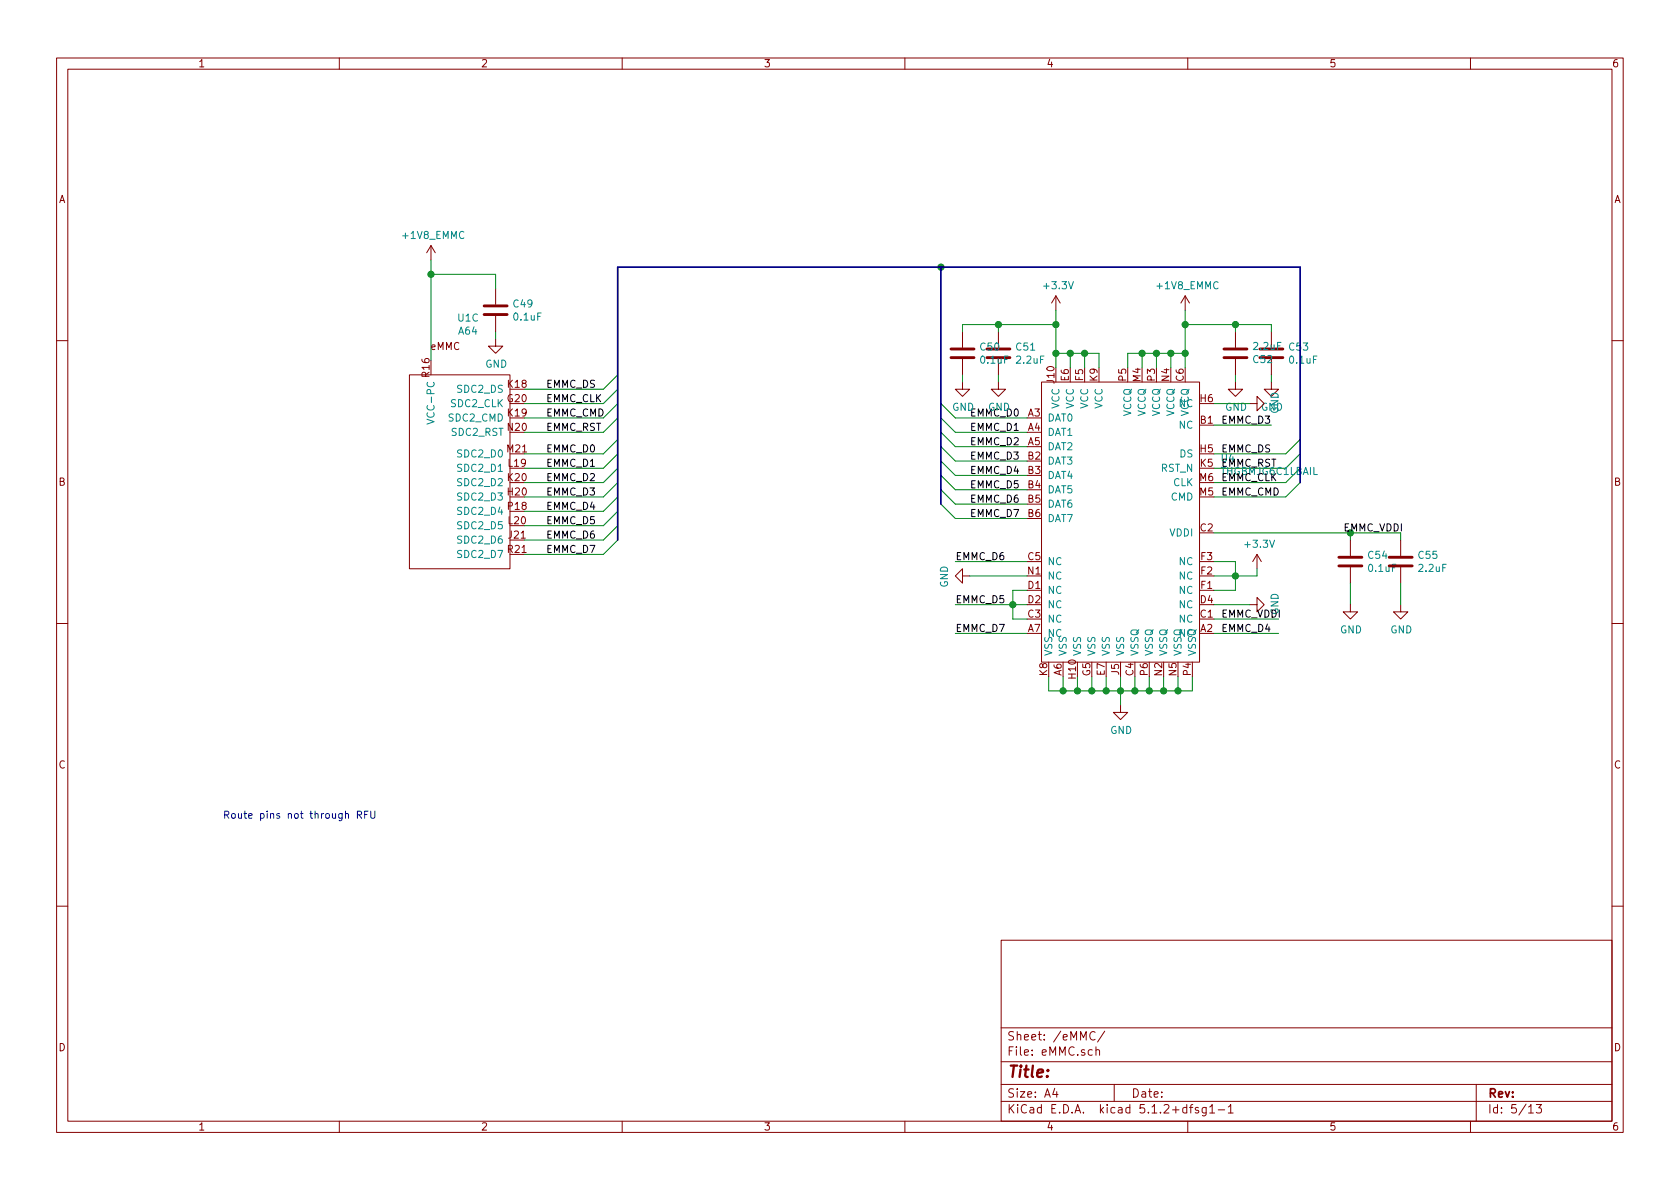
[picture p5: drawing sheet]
<svg xmlns="http://www.w3.org/2000/svg" width="297mm" height="210mm" viewBox="0 0 297 210" stroke-linecap="round" stroke-linejoin="round" font-family="sans-serif">
<g fill="none" stroke="#840000" stroke-width=".18">
<path d="M10 10.3h277v189.9h-277zM12 12.2h273v186.1h-273zM60 10.3v1.9M110 10.3v1.9M160 10.3v1.9M210 10.3v1.9M260 10.3v1.9M76.2 43.4l-.8 1.3M76.2 43.4v2.6M76.2 43.4l.8 1.3M87.6 59.9v1.3h1.3l-1.3 1.3-1.2-1.3h1.2M87.6 51v2.8"/>
<path d="M87.6 55.9v2.8M170.2 58.7v2.8M176.5 58.7v2.8M186.7 52.3l-.8 1.3M186.7 52.3v2.6M186.7 52.3l.8 1.3M209.5 52.3l-.7 1.3M209.5 52.3v2.6M209.5 52.3l.8 1.3M218.4 58.7v2.8M224.8 58.7v2.8M10 60.2h2"/>
<path d="M72.4 66.3h17.8v34.3h-17.8zM170.2 67.6v1.2h1.2l-1.2 1.3-1.3-1.3h1.3M170.2 63.5v2.8M176.5 67.6v1.2h1.3l-1.3 1.3-1.2-1.3h1.2M176.5 63.5v2.8M184.1 67.6h28v49.5h-28zM218.4 67.6v1.2h1.3l-1.3 1.3-1.2-1.3h1.2M218.4 63.5v2.8M221 71.4h1.2v-1.3l1.3 1.3-1.3 1.2v-1.2M224.8 67.6v1.2h1.3l-1.3 1.3-1.3-1.3h1.3M224.8 63.5v2.8M285 60.2h2"/>
<path d="M222.2 98l-.7 1.3M222.2 98v2.6M222.2 98l.8 1.3M238.8 95.5v2.8M247.6 95.5v2.8M10 110.3h2M170.2 101.8v-1.2l-1.3 1.2 1.3 1.3v-1.3h1.2M221 106.9h1.2v-1.2l1.3 1.2-1.3 1.3v-1.3M238.8 106.9v1.3h1.2l-1.2 1.3-1.3-1.3h1.3M238.8 100.3v2.8M247.6 106.9v1.3h1.3l-1.3 1.3-1.2-1.3h1.2M247.6 100.3v2.8"/>
<path d="M285 110.3h2M198.1 124.7v1.3h1.3l-1.3 1.2-1.3-1.2h1.3M10 160.2h2M177 166.3h108v32h-108zM285 160.2h2M60 198.3v1.9M110 198.3v1.9M160 198.3v1.9M177 194.8h108M177 191.8h108M177 187.8h108M177 181.8h108"/>
<path d="M186.5 192.5l-.4 1h1M186.8 193v1M193.1 185.7l-.4-.1-.3 .3 .1 .6 .2 .1 .4-.1M193.6 182.6a.7 .7 0 0 0-.9 .2 .7 .7 0 0 0 .1 .9 .55 .55 0 0 0 .8 .1M193.8 185.7a.37 .37 0 0 1 .6 .1v.8M193.8 185.1v1.5M195.3 182.3l-1.2 2M197 191.8v3M210 198.3v1.9M210.3 195.8h.6M210.9 195.3l-.4 .2v1.3M211.9 195.9l-.4-.1-.2 .2 .1 .3 .5 .1v.3h-.6"/>
<path d="M213.3 195.8v1.2l-.3 .3h-.4M213.3 195.9l-.5-.1-.3 .3 .1 .6 .2 .1 .5-.1M213.9 195.8l.4-.5v1.5M213.9 196.8h.9M215.4 196.3h1.1M217.2 195.8l.4-.5v1.5M217.2 196.8h.8M260 198.3v1.9M261 191.8v6.5M270.3 195.8l.4-.5v1.5M270.3 196.8h.8M271.6 195.3h.9l-.4 .6 .4 .1v.7l-.2 .1-.7-.1"/>
</g>
<path d="M75.5 74.1l1.3 .5-1.3 .4M224.8 69.8a.68 .68 0 0 1 .8-.2 .68 .68 0 0 1 .4 .7h-1.3z" fill="none" stroke="#008484" stroke-width=".18"/>
<g fill="none" stroke="#008400" stroke-width=".18">
<path d="M76.2 46v17.7M76.2 48.5h11.4v2.5M87.6 58.7v1.2M176.5 57.4v1.3M186.7 54.9v10.1M186.7 57.4h-16.5v1.3M209.5 54.9v10.1M209.5 57.4h15.3v1.3M218.4 57.4v1.3M109.2 77.7l-2.5 2.6h-14M109.2 66.3l-2.5 2.5h-14M109.2 68.8l-2.5 2.6h-14"/>
<path d="M109.2 71.4l-2.5 2.5h-14M109.2 73.9l-2.5 2.5h-14M166.4 71.4l2.5 2.5h12.7M166.4 73.9l2.5 2.5h12.7M166.4 76.4l2.5 2.6h12.7M166.4 79l2.5 2.5h12.7M170.2 66.3v1.3M176.5 66.3v1.3M186.7 62.5h7.6v2.5M189.2 62.5v2.5M191.8 62.5v2.5M201.9 62.5v2.5"/>
<path d="M204.5 62.5v2.5M207 62.5v2.5M209.5 62.5h-10.1v2.5M214.6 71.4h6.4M214.6 75.2h10.2M218.4 66.3v1.3M224.8 66.3v1.3M229.9 77.7l-2.6 2.6h-12.7M109.2 80.3l-2.5 2.5h-14M109.2 82.8l-2.5 2.5h-14M109.2 85.3l-2.5 2.6h-14M109.2 87.9l-2.5 2.5h-14"/>
<path d="M109.2 90.4l-2.5 2.6h-14M109.2 93l-2.5 2.5h-14M109.2 95.5l-2.5 2.5h-14M166.4 81.5l2.5 2.6h12.7M166.4 84.1l2.5 2.5h12.7M166.4 86.6l2.5 2.5h12.7M166.4 89.1l2.5 2.6h12.7M168.9 99.3h12.7M214.6 94.2h33v1.3M214.6 99.3h3.8v5.1h-3.8M229.9 80.3l-2.6 2.5h-12.7M229.9 82.8l-2.6 2.5h-12.7"/>
<path d="M229.9 85.3l-2.6 2.6h-12.7M238.8 94.2v1.3M168.9 106.9h12.7M168.9 112h12.7M171.4 101.8h10.2M181.6 104.4h-2.5v5.1h2.5M185.4 119.6v2.6h25.4v-2.6M188 119.6v2.6M190.5 119.6v2.6M193 119.6v2.6M195.6 119.6v2.6M198.1 119.6v5.1"/>
<path d="M200.7 119.6v2.6M203.2 119.6v2.6M205.7 119.6v2.6M208.3 119.6v2.6M214.6 106.9h6.4M214.6 109.5h11.5M214.6 112h11.5M222.2 100.6v1.2h-7.6M238.8 103.1v3.8M247.6 103.1v3.8"/>
</g>
<g fill="#008400" stroke="#008400" stroke-width=".25">
<circle cx="188" cy="122.2" r=".51"/>
<circle cx="190.5" cy="122.2" r=".51"/>
<circle cx="193" cy="122.2" r=".51"/>
<circle cx="195.6" cy="122.2" r=".51"/>
<circle cx="198.1" cy="122.2" r=".51"/>
<circle cx="200.7" cy="122.2" r=".51"/>
<circle cx="203.2" cy="122.2" r=".51"/>
<circle cx="205.7" cy="122.2" r=".51"/>
<circle cx="208.3" cy="122.2" r=".51"/>
<circle cx="166.4" cy="47.2" r=".51"/>
<circle cx="189.2" cy="62.5" r=".51"/>
<circle cx="191.8" cy="62.5" r=".51"/>
<circle cx="201.9" cy="62.5" r=".51"/>
<circle cx="204.5" cy="62.5" r=".51"/>
<circle cx="207" cy="62.5" r=".51"/>
<circle cx="186.7" cy="62.5" r=".51"/>
<circle cx="209.6" cy="62.5" r=".51"/>
<circle cx="186.7" cy="57.4" r=".51"/>
<circle cx="176.5" cy="57.4" r=".51"/>
<circle cx="209.6" cy="57.4" r=".51"/>
<circle cx="218.4" cy="57.4" r=".51"/>
<circle cx="76.2" cy="48.5" r=".51"/>
<circle cx="218.4" cy="101.8" r=".51"/>
<circle cx="179.1" cy="106.9" r=".51"/>
</g>
<g fill="none" stroke="#840000" stroke-width=".51">
<path d="M85.6 55.6h4.1M85.6 54.1h4.1M168.1 63.2h4.1M168.1 61.7h4.1M174.5 63.2h4.1M174.5 61.7h4.1M216.4 63.2h4.1M216.4 61.7h4.1M222.8 63.2h4M222.8 61.7h4M236.7 98.5h4.1M245.6 98.5h4.1"/>
<path d="M236.7 100.1h4.1M245.6 100.1h4.1"/>
</g>
<path d="M166.4 47.2v41.9M229.9 85.3v-38.1h-120.7v48.3" fill="none" stroke="#000084" stroke-width=".3"/>
<path d="M63.2 144.1l.6-.1 .1-.1v-.3l-.2-.2h-.5v1.3M63.5 144.1l.4 .6M64.5 144h.4M65.1 143.4h-.6v1.3M65.6 143.4v1.1l.2 .2 .4-.1 .1-.1v-1.1" fill="none" stroke="#0000c2" stroke-width=".18"/>
<text font-size="2.8" fill="#840000" x="178" y="190.5">Title:</text>
<g font-size="2.1" fill="#840000">
<text x="178" y="184">Sheet: /eMMC/</text>
<text x="178" y="186.7">File: eMMC.sch</text>
<text x="178" y="196.9">KiCad E.D.A. kicad 5.1.2+dfsg1-1</text>
<text x="178" y="194.1">Size: A4</text>
<text x="200" y="194.1">Date:</text>
<text x="263" y="194.1">Rev:</text>
<text x="263" y="196.9">Id: 5/13</text>
</g>
<g font-size="1.8" fill="#840000">
<text x="35" y="11.9">1</text>
<text x="85" y="11.9">2</text>
<text x="135" y="11.9">3</text>
<text x="185" y="11.9">4</text>
<text x="235" y="11.9">5</text>
<text x="285" y="11.9">6</text>
<text x="10.4" y="35.9">A</text>
<text x="285.4" y="35.9">A</text>
<text x="76.1" y="61.9">eMMC</text>
<text x="75.9" y="66.6" transform="rotate(-90 75.9 66.6)">R16</text>
<text x="89.8" y="71.1">G20</text>
<text x="89.8" y="68.6">K18</text>
<text x="186.4" y="67.8" transform="rotate(-90 186.4 67.8)">J10</text>
<text x="189" y="67.4" transform="rotate(-90 189 67.4)">E6</text>
<text x="191.5" y="67.3" transform="rotate(-90 191.5 67.3)">F5</text>
<text x="194.1" y="67.4" transform="rotate(-90 194.1 67.4)">K9</text>
<text x="199.1" y="67.4" transform="rotate(-90 199.1 67.4)">P5</text>
<text x="201.7" y="67.5" transform="rotate(-90 201.7 67.5)">M4</text>
<text x="204.2" y="67.4" transform="rotate(-90 204.2 67.4)">P3</text>
<text x="206.8" y="67.4" transform="rotate(-90 206.8 67.4)">N4</text>
<text x="209.3" y="67.4" transform="rotate(-90 209.3 67.4)">C6</text>
<text x="212.2" y="71.1">H6</text>
<text x="89.8" y="73.7">K19</text>
<text x="89.8" y="76.2">N20</text>
<text x="181.8" y="73.7">A3</text>
<text x="181.8" y="76.2">A4</text>
<text x="212.2" y="74.9">B1</text>
<text x="89.7" y="80">M21</text>
<text x="89.9" y="82.5">L19</text>
<text x="181.8" y="78.7">A5</text>
<text x="181.8" y="81.3">B2</text>
<text x="181.8" y="83.8">B3</text>
<text x="212.2" y="80">H5</text>
<text x="212.2" y="82.5">K5</text>
<text x="10.4" y="85.9">B</text>
<text x="89.8" y="87.6">H20</text>
<text x="89.8" y="85.1">K20</text>
<text x="181.8" y="86.4">B4</text>
<text x="181.8" y="88.9">B5</text>
<text x="212.1" y="87.6">M5</text>
<text x="212.1" y="85.1">M6</text>
<text x="285.4" y="85.9">B</text>
<text x="89.9" y="90.2">P18</text>
<text x="89.9" y="92.7">L20</text>
<text x="90" y="95.2">J21</text>
<text x="181.8" y="91.4">B6</text>
<text x="212.2" y="94">C2</text>
<text x="89.8" y="97.8">R21</text>
<text x="181.8" y="99.1">C5</text>
<text x="181.8" y="101.6">N1</text>
<text x="212.3" y="101.6">F2</text>
<text x="212.3" y="99.1">F3</text>
<text x="181.8" y="104.1">D1</text>
<text x="181.8" y="106.7">D2</text>
<text x="212.2" y="106.7">D4</text>
<text x="212.3" y="104.1">F1</text>
<text x="181.8" y="111.8">A7</text>
<text x="181.8" y="109.2">C3</text>
<text x="212.2" y="111.8">A2</text>
<text x="212.2" y="109.2">C1</text>
<text x="185.2" y="119.5" transform="rotate(-90 185.2 119.5)">K8</text>
<text x="187.7" y="119.5" transform="rotate(-90 187.7 119.5)">A6</text>
<text x="190.2" y="120" transform="rotate(-90 190.2 120)">H10</text>
<text x="192.8" y="119.5" transform="rotate(-90 192.8 119.5)">G5</text>
<text x="195.3" y="119.4" transform="rotate(-90 195.3 119.4)">E7</text>
<text x="197.9" y="119.3" transform="rotate(-90 197.9 119.3)">J5</text>
<text x="200.4" y="119.5" transform="rotate(-90 200.4 119.5)">C4</text>
<text x="202.9" y="119.4" transform="rotate(-90 202.9 119.4)">P6</text>
<text x="205.5" y="119.5" transform="rotate(-90 205.5 119.5)">N2</text>
<text x="208" y="119.5" transform="rotate(-90 208 119.5)">N5</text>
<text x="210.6" y="119.4" transform="rotate(-90 210.6 119.4)">P4</text>
<text x="10.4" y="135.9">C</text>
<text x="285.4" y="135.9">C</text>
<text x="10.4" y="185.9">D</text>
<text x="285.4" y="185.9">D</text>
<text x="35" y="199.9">1</text>
<text x="85" y="199.9">2</text>
<text x="135" y="199.9">3</text>
<text x="185" y="199.9">4</text>
<text x="235" y="199.9">5</text>
<text x="285" y="199.9">6</text>
</g>
<g font-size="1.8" fill="#008484">
<text x="71.3" y="42.3">+1V8_EMMC</text>
<text x="184.7" y="51.1">+3.3V</text>
<text x="204.6" y="51.1">+1V8_EMMC</text>
<text x="81" y="56.9">U1C</text>
<text x="81.1" y="59.2">A64</text>
<text x="90.8" y="54.4">C49</text>
<text x="90.9" y="56.7">0.1uF</text>
<text x="85.8" y="65">GND</text>
<text x="173.4" y="62">C50</text>
<text x="173.5" y="64.3">0.1uF</text>
<text x="179.7" y="62">C51</text>
<text x="179.8" y="64.3">2.2uF</text>
<text x="221.6" y="64.2">C52</text>
<text x="221.7" y="61.9">2.2uF</text>
<text x="228" y="62">C53</text>
<text x="228.1" y="64.3">0.1uF</text>
<text x="81" y="69.5">SDC2_DS</text>
<text x="76.8" y="74.1" transform="rotate(-90 76.8 74.1)">VCC-PC</text>
<text x="79.4" y="74.5">SDC2_CMD</text>
<text x="79.8" y="72">SDC2_CLK</text>
<text x="79.9" y="77.1">SDC2_RST</text>
<text x="168.4" y="72.6">GND</text>
<text x="174.7" y="72.6">GND</text>
<text x="185.2" y="74.5">DAT0</text>
<text x="185.2" y="77.1">DAT1</text>
<text x="187.3" y="72.3" transform="rotate(-90 187.3 72.3)">VCC</text>
<text x="189.9" y="72.3" transform="rotate(-90 189.9 72.3)">VCC</text>
<text x="192.4" y="72.3" transform="rotate(-90 192.4 72.3)">VCC</text>
<text x="194.9" y="72.3" transform="rotate(-90 194.9 72.3)">VCC</text>
<text x="200" y="73.7" transform="rotate(-90 200 73.7)">VCCQ</text>
<text x="202.6" y="73.7" transform="rotate(-90 202.6 73.7)">VCCQ</text>
<text x="205.1" y="73.7" transform="rotate(-90 205.1 73.7)">VCCQ</text>
<text x="207.6" y="73.7" transform="rotate(-90 207.6 73.7)">VCCQ</text>
<text x="208.5" y="75.8">NC</text>
<text x="208.5" y="72">NC</text>
<text x="210.2" y="73.7" transform="rotate(-90 210.2 73.7)">VCCQ</text>
<text x="216.6" y="72.6">GND</text>
<text x="223" y="72.6">GND</text>
<text x="81.2" y="83.4">SDC2_D1</text>
<text x="81.2" y="80.9">SDC2_D0</text>
<text x="185.2" y="79.6">DAT2</text>
<text x="185.2" y="82.2">DAT3</text>
<text x="205.3" y="83.4">RST_N</text>
<text x="208.6" y="80.9">DS</text>
<text x="215.8" y="84">THGBMJG6C1LBAIL</text>
<text x="81.2" y="88.5">SDC2_D3</text>
<text x="81.2" y="86">SDC2_D2</text>
<text x="185.2" y="84.7">DAT4</text>
<text x="185.2" y="87.2">DAT5</text>
<text x="185.2" y="89.8">DAT6</text>
<text x="207" y="88.5">CMD</text>
<text x="207.4" y="86">CLK</text>
<text x="81.2" y="93.6">SDC2_D5</text>
<text x="81.2" y="91.1">SDC2_D4</text>
<text x="185.2" y="92.3">DAT7</text>
<text x="206.9" y="94.9">VDDI</text>
<text x="81.2" y="96.1">SDC2_D6</text>
<text x="81.2" y="98.7">SDC2_D7</text>
<text x="185.2" y="99.9">NC</text>
<text x="208.5" y="99.9">NC</text>
<text x="220.3" y="96.9">+3.3V</text>
<text x="242" y="98.8">C54</text>
<text x="242.1" y="101.1">0.1uF</text>
<text x="250.9" y="98.8">C55</text>
<text x="251" y="101.1">2.2uF</text>
<text x="167.6" y="103.9" transform="rotate(-90 167.6 103.9)">GND</text>
<text x="185.2" y="105">NC</text>
<text x="185.2" y="107.6">NC</text>
<text x="185.2" y="102.5">NC</text>
<text x="208.5" y="107.6">NC</text>
<text x="208.5" y="105">NC</text>
<text x="208.5" y="102.5">NC</text>
<text x="185.2" y="112.6">NC</text>
<text x="185.2" y="110.1">NC</text>
<text x="208.5" y="112.6">NC</text>
<text x="208.5" y="110.1">NC</text>
<text x="236.9" y="112">GND</text>
<text x="245.8" y="112">GND</text>
<text x="186.1" y="116.1" transform="rotate(-90 186.1 116.1)">VSS</text>
<text x="188.6" y="116.1" transform="rotate(-90 188.6 116.1)">VSS</text>
<text x="191.1" y="116.1" transform="rotate(-90 191.1 116.1)">VSS</text>
<text x="193.7" y="116.1" transform="rotate(-90 193.7 116.1)">VSS</text>
<text x="196.2" y="116.1" transform="rotate(-90 196.2 116.1)">VSS</text>
<text x="198.8" y="116.1" transform="rotate(-90 198.8 116.1)">VSS</text>
<text x="201.3" y="116.1" transform="rotate(-90 201.3 116.1)">VSSQ</text>
<text x="203.8" y="116.1" transform="rotate(-90 203.8 116.1)">VSSQ</text>
<text x="206.4" y="116.1" transform="rotate(-90 206.4 116.1)">VSSQ</text>
<text x="208.9" y="116.1" transform="rotate(-90 208.9 116.1)">VSSQ</text>
<text x="211.5" y="116.1" transform="rotate(-90 211.5 116.1)">VSSQ</text>
<text x="196.3" y="129.8">GND</text>
</g>
<g font-size="1.8">
<text x="96.5" y="68.6">EMMC_DS</text>
<text x="96.5" y="71.1">EMMC_CLK</text>
<text x="96.5" y="73.7">EMMC_CMD</text>
<text x="96.5" y="76.2">EMMC_RST</text>
<text x="171.4" y="73.7">EMMC_D0</text>
<text x="171.4" y="76.2">EMMC_D1</text>
<text x="215.9" y="74.9">EMMC_D3</text>
<text x="96.5" y="80">EMMC_D0</text>
<text x="96.5" y="82.5">EMMC_D1</text>
<text x="171.4" y="78.7">EMMC_D2</text>
<text x="171.4" y="81.3">EMMC_D3</text>
<text x="171.4" y="83.8">EMMC_D4</text>
<text x="215.9" y="80">EMMC_DS</text>
<text x="215.9" y="82.5">EMMC_RST</text>
<text x="216" y="81.7">U4</text>
<text x="96.5" y="85.1">EMMC_D2</text>
<text x="96.5" y="87.6">EMMC_D3</text>
<text x="171.4" y="86.4">EMMC_D5</text>
<text x="171.4" y="88.9">EMMC_D6</text>
<text x="215.9" y="85.1">EMMC_CLK</text>
<text x="215.9" y="87.6">EMMC_CMD</text>
<text x="96.5" y="90.2">EMMC_D4</text>
<text x="96.5" y="92.7">EMMC_D5</text>
<text x="96.5" y="95.2">EMMC_D6</text>
<text x="171.4" y="91.4">EMMC_D7</text>
<text x="237.5" y="94">EMMC_VDDI</text>
<text x="96.5" y="97.8">EMMC_D7</text>
<text x="168.9" y="99.1">EMMC_D6</text>
<text x="168.9" y="106.7">EMMC_D5</text>
<text x="168.9" y="111.8">EMMC_D7</text>
<text x="215.9" y="109.2">EMMC_VDDI</text>
<text x="215.9" y="111.8">EMMC_D4</text>
<text x="226.1" y="108.8" transform="rotate(-90 226.1 108.8)">GND</text>
</g>
<text font-size="1.8" fill="#0000c2" x="39.4" y="144.8">Route pins not through RFU</text>
</svg>
